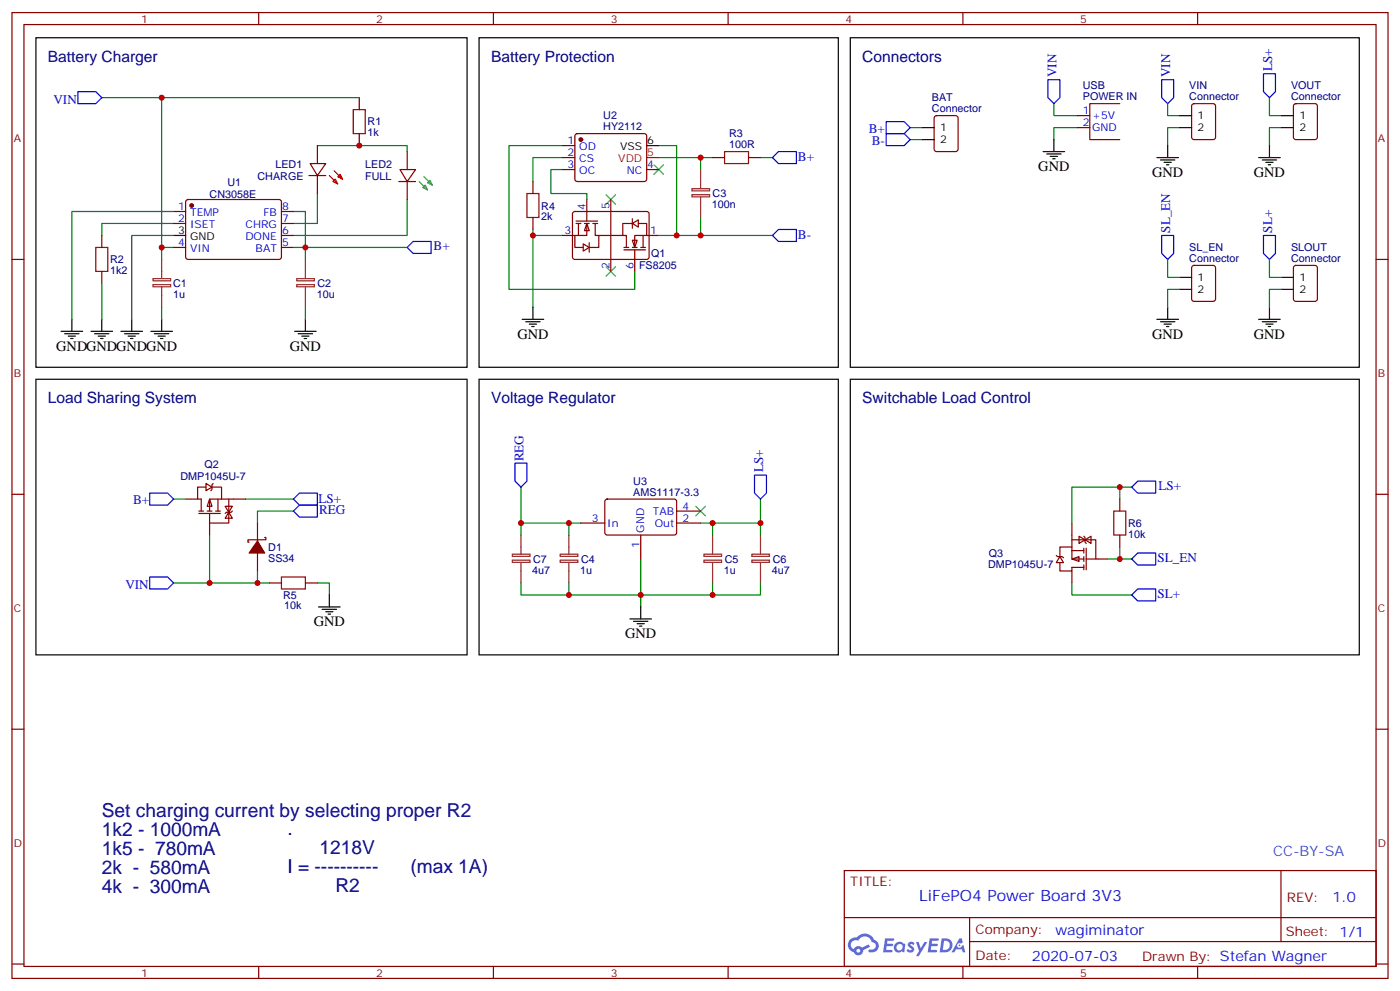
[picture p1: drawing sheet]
<svg xmlns="http://www.w3.org/2000/svg" width="412mm" height="292mm" viewBox="0 0 412 292" stroke-linecap="round" stroke-linejoin="round" font-family="sans-serif">
<g fill="none" stroke="#870000" stroke-width=".35">
<path d="M3.5 3.7h405.4v284.3h-405.4zM7.1 7.2h398.2v277.3h-398.2zM76.2 3.7v3.5M145.3 3.7v3.5M214.5 3.7v3.5M283.6 3.7v3.5M352.8 3.7v3.5M3.5 76.4h3.6M405.3 76.4h3.6M3.5 145.5h3.6M405.3 145.5h3.6M3.5 214.7h3.6"/>
<path d="M405.3 214.7h3.6M248.7 256.3h156.6v28.2h-156.6zM377.3 256.3v20.9M248.7 270.1h156.5M285.6 277.2h119.6M285.6 270.1v14.2M3.5 283.8h3.6M76.2 284.5v3.5M145.3 284.5v3.5M214.5 284.5v3.5M283.6 284.5v3.5M352.8 284.5v3.5"/>
<path d="M405.3 283.8h3.6"/>
</g>
<g fill="#5487ff">
<path d="M267.7 277.5a1.22 1.22 0 0 1 1.7 .2l-.4 .6a.47 .47 0 0 0-.3-.4 .47 .47 0 0 0-.5 .2l.1 .2a1.14 1.14 0 0 1 .8 1.8 1.14 1.14 0 0 1-1.9 0l-.2-.2 .5-.6 .7 .5a.29 .29 0 0 0 .3-.3 .29 .29 0 0 0-.2-.3 1.04 1.04 0 0 1-.6-1.7z"/>
<path d="M260.7 276.2h2.4l.3 .2-.2 .5-1.8 .1-.1 .8h1.5l.3 .4-.3 .4h-1.6l-.2 1.1h1.7l.2 .3-.2 .3-2.6 .1z"/>
<path d="M273.8 276.2h2.4l.3 .2-.1 .5-1.8 .1-.2 .8h1.6l.3 .4-.4 .4-1.6-.1-.1 1.1 1.7 .1 .2 .3-.2 .3-2.6 .1z"/>
<path d="M282.6 276.2h.7l.3 1.3-.6 .3a.69 .69 0 0 0-1 .3 .69 .69 0 0 0 .4 .9 .69 .69 0 0 0 .9-.6l.5-.2 .6 2.2h-.8l-.2-.9h-1.8l-.5 .9h-.8z"/>
<path d="M269.8 277.3h.8l.6 1.8 1.1-1.8h.9l-2.6 4.2h-.8l.9-1.5z"/>
<path d="M277.4 276.2l-.6 4.2h1.3a2.11 2.11 0 0 0 2.5-2.1 2.11 2.11 0 0 0-2.5-2.1zM278.1 277a1.39 1.39 0 0 1 1.7 1.4 1.39 1.39 0 0 1-1.8 1.2h-.3z"/>
<path d="M263.7 277.8a1.54 1.54 0 0 0-.1 2.2 1.54 1.54 0 0 0 2.2 .1l.6 .3 .3-2.3-.2-.3h-.4a1.49 1.49 0 0 0-2.4 0zM264 278.8a.94 .94 0 0 1 1.8 0 .94 .94 0 0 1-1.8 0z"/>
<path d="M250.4 276.6a2.18 2.18 0 0 0 1.1 3.7 1.44 1.44 0 0 0 1.6 .9 1.44 1.44 0 0 0 1.2-1.4l2-1.1-.5-.7-1.9 1a1.47 1.47 0 0 0-2.4 .4 1.39 1.39 0 0 1-.7-1.9 1.39 1.39 0 0 1 2-.5 2.12 2.12 0 0 1 2.2-1.3 2.12 2.12 0 0 1 1.9 1.7 1.14 1.14 0 0 1 1.1 1.4 1.14 1.14 0 0 1-1.7 .7 .43 .43 0 0 0-.5 .4 .43 .43 0 0 0 .4 .5 1.98 1.98 0 0 0 2.5-1.2 1.98 1.98 0 0 0-1.2-2.6 3.1 3.1 0 0 0-5.3-.6l-.9 .1zM252.3 279.9a.55 .55 0 0 1 1.1 0 .55 .55 0 0 1-1.1 0z"/>
<circle cx="282.6" cy="278.3" r=".26"/>
</g>
<path d="M75.8 171.6h3.6M93.5 171.6h3.5v3.6" fill="none" stroke="#008700" stroke-width=".35"/>
<path d="M75.8 154v5.3M78 158.2h.3v.7h-5.3v.7h.4M75.8 162.8v5.3" fill="none" stroke="#870000" stroke-width=".35"/>
<path d="M75.8 159.3l2.2 3.5h-4.6z" fill="#870000" stroke="#870000" stroke-width=".35"/>
<path d="M61.7 146.9l.7 2.1h-1.4z" fill="#fff" stroke="#870000" stroke-width=".35"/>
<g fill="none" stroke="#870000" stroke-width=".35">
<path d="M54.7 146.9h3.5M58.6 151.2h6.3M58.6 150.5h1.4M60.7 142.3l1.7 1.1-1.7 1.1zM60.7 143.4h-2.5v3.5h1.1v3.6M61 150.5h1.4M61.7 151.2v6.3M62.4 143.4h2.9v3.5M62.8 142.3l-.4 .4v1.4l-.3 .4M63.5 150.5h1.4M64.2 146.9v3.6M65.3 146.9h-3.6v3.6"/>
<path d="M65.3 146.9h7M66.3 149h2.1l-1 1.8zM67.4 150.8l1 1.8h-2.1zM67.4 146.9v7.1h-5.7M68.4 150.5l-.3 .3h-1.4l-.4 .4M79.4 171.6h3.5M90 171.6h3.5"/>
</g>
<path d="M44.1 145.2h5.3l1.8 1.7-1.8 1.8h-5.3zM86.4 146.9l1.8-1.7h5.3v3.5h-5.3zM44.1 169.9h5.3l1.8 1.7-1.8 1.8h-5.3z" fill="none" stroke="#00f" stroke-width=".35"/>
<path d="M82.9 169.9h7.1v3.5h-7.1z" fill="none" stroke="#a10000" stroke-width=".35"/>
<path d="M157 69.3h8.8M51.2 146.9h3.5M61.7 157.5v14.1M72.3 146.9h14.1M75.8 168.1v3.5h-24.6" fill="none" stroke="#008700" stroke-width=".35"/>
<path d="M93.8 178.7h6.4M94.9 179.4h4.2M97 175.2v3.5M96 180.1h2.1M96.7 180.8h.7" fill="none" stroke="#000" stroke-width=".35"/>
<path d="M178.5 57.3l2.8 2.8M181.3 57.3l-2.8 2.8M178.5 78.5l2.8 2.8M181.3 78.5l-2.8 2.8" fill="none" stroke="#3c3" stroke-width=".35"/>
<g fill="#fff" stroke="#870000" stroke-width=".35">
<path d="M186.3 70.7h1.4l-.7 2.1z"/>
<path d="M186.3 65.8l1.7-1.1v2.2z"/>
</g>
<path d="M179.9 76.4v3.5M183.8 73.6h6.3M183.8 72.8h1.4M186.3 65.8h-2.9v3.5h1.1v3.5M186.3 64.4v2.8M186.3 72.8h1.4M187 73.6v6.3M188 65.8h2.5v3.5h-3.5v3.5M188.7 72.8h1.4M189.4 69.3v3.5M190.5 69.3h3.5" fill="none" stroke="#870000" stroke-width=".35"/>
<g fill="#fff" stroke="#870000" stroke-width=".35">
<path d="M172.9 65.8l.7 2.1h-1.4z"/>
<path d="M171.8 71.8l1.8 1-1.8 1.1z"/>
</g>
<g fill="none" stroke="#870000" stroke-width=".35">
<path d="M105.8 28.8v3.5M105.8 39.3v3.6M169.6 39.5l.4-.2 20.1 .1 .4 .6-.1 13-.6 .4h-20l-.5-.7v-12.7zM275.4 34.2l.5-.2h5.6l.7 .5v9.4l-.4 .7h-5.9l-.7-.4v-9.5zM317.5 34h3.5M317.5 37.6h3.5M329.8 30.5h-8.8v10.6h8.8M351.2 30.7l.5-.2h5.7l.6 .4 .1 9.5-.5 .6-5.9 .1-.6-.5-.1-9.4zM381.2 30.7l.5-.2h5.6l.7 .4 .1 9.5-.5 .6-5.9 .1-.6-.5-.1-9.4zM54.9 58.9l.5-.2 27.1 .1 .4 .6-.1 16.5-.6 .5-27.1-.1-.4-.6v-16.3zM91 51.7h5M91.4 48.2h4.6l-2.5 3.5z"/>
<path d="M93.5 42.9v5.3M93.5 51.7v5.3M117.5 53.4h4.9M117.8 49.9h4.6l-2.5 3.5zM119.9 44.6v5.3M119.9 53.4v5.3M157 53.4v3.6M165.8 46.4h3.5M165.8 42.9h3.5M165.8 49.9h3.5M172.9 58.7v6.4M179.9 58.7v17.7"/>
<path d="M190.5 49.9h3.5M209.9 46.4h3.5M220.5 46.4h3.5M30 69.3v3.5M30 79.9v3.5M51.2 65.8h3.5M51.2 62.3h3.5M51.2 72.8h3.5M82.9 65.8h3.5M82.9 69.3h3.5M82.9 62.3h3.5M82.9 72.8h3.5"/>
<path d="M157 64v3.6M165.8 69.3h3.5M168.9 62.5l.4-.2h21.5l.4 .7-.1 12.9-.6 .5-21.4-.1-.5-.6v-12.7zM169.7 65.1h6.3M169.7 65.8h1.4M170.4 65.8v3.5M172.2 65.8h1.4M172.9 65.8v3.5h-3.6v3.5h2.5M173.6 71.4v2.9M174.6 65.8h1.4M175.3 65.8v3.5h1.1v3.5h-2.8M176.4 69.3h7"/>
<path d="M171.1 154h7.1M178.4 147.1l.5-.2 20 .1 .4 .6v9.5l-.7 .4-20-.1-.4-.6v-9.2zM188.7 157.5v7.1M199.3 154h7.1M199.3 150.5h7.1"/>
</g>
<g fill="none" stroke="#008700" stroke-width=".35">
<path d="M30 28.8h75.8M47.6 28.8v44h3.6M268.1 37.6h3.5M310.4 30.5v3.5h7.1M317.5 37.6h-7.1v3.5M344 30.5v3.5h3.5M347.5 37.6h-3.5v5.3M373.9 28.8v5.2h3.6M377.5 37.6h-3.6v5.3M93.5 57v8.8h-7.1M93.5 42.9h26.4v1.7M119.9 58.7v10.6h-33.5"/>
<path d="M165.8 42.9h-15.9v42.3h37.1v-5.3M165.8 46.4h-8.8v7M165.8 49.9h-3.5v7.1h10.6v1.7M194 42.9h5.3v26.4M194 46.4h15.9M206.4 46.4v3.5M224 46.4h3.5M268.1 41.1h3.5M47.6 72.8v3.6M51.2 65.8h-21.2v3.5M51.2 62.3h-30v31.7M51.2 69.3h-12.4v24.7"/>
<path d="M86.4 62.3h3.6v14.1M86.4 72.8h33.5M157 67.6v22.9M194 69.3h33.5M206.4 64v5.3M30 83.4v10.6M47.6 90.5v3.5M90 90.5v3.5M86.4 150.5h-10.6v3.5M153.5 143.4v10.6h17.6M153.5 154v3.5M167.6 154v3.5"/>
<path d="M209.9 154v3.5M224 146.9v7.1h-17.6M224 154v3.5M153.5 171.6v3.6h70.5v-3.6M167.6 171.6v3.6M188.7 164.6v14.1M209.9 171.6v3.6"/>
</g>
<path d="M22.9 27h5.3l1.8 1.8-1.8 1.7h-5.3zM261.1 39.3h5.2l1.8 1.8-1.8 1.8h-5.2zM261.1 35.8h5.2l1.8 1.8-1.8 1.7h-5.2zM308.7 23.5h3.5v5.3l-1.8 1.7-1.7-1.7zM342.2 23.5h3.5v5.3l-1.7 1.7-1.8-1.7zM372.2 21.7h3.5v5.3l-1.8 1.8-1.7-1.8zM227.5 46.4l1.8-1.8h5.3v3.6h-5.3zM119.9 72.8l1.8-1.7h5.3v3.5h-5.3zM227.5 69.3l1.8-1.7h5.3v3.5h-5.3zM151.7 136.3h3.5v5.3l-1.7 1.8-1.8-1.8zM222.2 139.9h3.6v5.3l-1.8 1.7-1.8-1.7zM86.4 150.5l1.8-1.8h5.3v3.5h-5.3z" fill="none" stroke="#00f" stroke-width=".35"/>
<g fill="none" stroke="#000" stroke-width=".35">
<path d="M10.6 11.1h127v97h-127zM141.1 11.1h105.8v97h-105.8zM271.6 37.6h3.6M347.5 34h3.5M347.5 37.6h3.5M377.5 34h3.5M377.5 37.6h3.5M190.5 42.9h3.5M271.6 41.1h3.6M307.3 44.6h6.3M308.3 45.3h4.3M309.4 46h2.1"/>
<path d="M310.1 46.7h.7M310.4 41.1v3.5M340.8 46.4h6.3M341.8 47.1h4.3M342.9 47.8h2.1M343.6 48.5h.7M344 42.9v3.5M370.8 46.4h6.3M371.8 47.1h4.3M372.9 47.8h2.1M373.6 48.5h.7M373.9 42.9v3.5"/>
<path d="M51.2 69.3h3.5M18 97.5h6.3M19 98.2h4.3M20.1 99h2.1M20.8 99.7h.7M21.2 94v3.5M26.8 97.5h6.4M27.9 98.2h4.2M28.9 99h2.1M29.6 99.7h.7M30 94v3.5M35.6 97.5h6.4"/>
<path d="M36.7 98.2h4.2M37.7 99h2.2M38.5 99.7h.7M38.8 94v3.5M44.4 97.5h6.4M45.5 98.2h4.2M46.6 99h2.1M47.3 99.7h.7M47.6 94v3.5M86.8 97.5h6.3M87.8 98.2h4.3M88.9 99h2.1"/>
<path d="M89.6 99.7h.7M90 94v3.5M153.8 94h6.4M154.9 94.7h4.2M155.9 95.4h2.1M156.6 96.1h.7M157 90.5v3.5M10.6 111.7h127v81.1h-127zM141.1 111.7h105.8v81.1h-105.8zM188.7 178.7v3.5M185.6 182.2h6.3M186.6 182.9h4.3"/>
<path d="M187.7 183.6h2.1M188.4 184.3h.7"/>
</g>
<path d="M104.1 32.3h3.5v7h-3.5zM155.2 57h3.5v7h-3.5zM213.4 44.6h7.1v3.6h-7.1zM28.2 72.8h3.5v7.1h-3.5z" fill="none" stroke="#a10000" stroke-width=".35"/>
<path d="M192.6 48.5l2.8 2.8M195.4 48.5l-2.8 2.8M205 149l2.8 2.9M207.8 149l-2.8 2.9" fill="none" stroke="#3c3" stroke-width=".35"/>
<g fill="none" stroke="#8c2424" stroke-width=".35">
<path d="M203.8 57.3h5.2v.7h-5.2zM203.8 55.6h5.2v.6h-5.2zM206.4 49.9v5.7M206.4 58v6M47.6 76.4v5.6M90 76.4v5.6M45.1 83.8h5.2v.6h-5.2zM45.1 82h5.2v.7h-5.2zM47.6 84.5v6M87.4 83.8h5.2v.6h-5.2zM87.4 82h5.2v.7h-5.2zM90 84.5v6"/>
<path d="M153.5 157.5v5.7M167.6 157.5v5.7M209.9 157.5v5.7M224 157.5v5.7M150.9 164.9h5.2v.7h-5.2zM150.9 163.2h5.2v.6h-5.2zM153.5 165.6v6M165 164.9h5.2v.7h-5.2zM165 163.2h5.2v.6h-5.2zM167.6 165.6v6M207.4 164.9h5.1v.7h-5.1zM207.4 163.2h5.1v.6h-5.1z"/>
<path d="M209.9 165.6v6M221.5 164.9h5.2v.7h-5.2zM221.5 163.2h5.2v.6h-5.2zM224 165.6v6"/>
</g>
<path d="M123.5 53.4l2.4 2.5M124.9 52l2.5 2.5M125.2 54.5l.7 1.4-1.4-.7zM125.9 53.8l.7-.7 .8 1.4z" fill="none" stroke="#690" stroke-width=".35"/>
<path d="M97 51.7l2.5 2.5M98.1 53.4l.7-.7 .7 1.5zM98.4 50.3l2.5 2.4M99.5 52l.7-.7 .7 1.4zM190.5 46.4h3.5" fill="none" stroke="#f00" stroke-width=".35"/>
<g fill="#870000" stroke="#870000" stroke-width=".35">
<circle cx="171.1" cy="41.1" r=".53"/>
<circle cx="56.4" cy="60.5" r=".53"/>
</g>
<path d="M315.7 164.6l2.2-.7v1.4z" fill="#fff" stroke="#870000" stroke-width=".35"/>
<g fill="none" stroke="#870000" stroke-width=".35">
<path d="M351.2 78.3l.5-.2h5.7l.6 .5 .1 9.4-.5 .7h-5.9l-.6-.4-.1-9.5zM381.2 78.3l.5-.2h5.6l.7 .5 .1 9.4-.5 .7h-5.9l-.6-.4-.1-9.5zM315.7 158.9h7.1v5.7M315.7 154v7M317.9 157.9l1.7 1-1.7 1.1zM319.3 157.9l.3 .3v1.4l.4 .4M319.6 158.9l1.8-1v2.1zM329.8 146.9v3.6M329.8 157.5v3.5M311.1 163.5l.4 .4h1.4l.4 .3M312.2 163.9l1.1 1.7h-2.2zM312.2 165.6v2.5h3.5v-1.1h3.6"/>
<path d="M315.7 161h-3.5v2.9M315.7 161v3.6h3.6M315.7 162.1h3.6M315.7 168.1v3.5M319.3 161.4v1.4M319.3 163.9v1.4M319.3 166.3v1.4M320 161.4v6.3M320 164.6h6.3"/>
</g>
<path d="M342.2 69.3h3.5v5.3l-1.7 1.8-1.8-1.8zM372.2 69.3h3.5v5.3l-1.8 1.8-1.7-1.8zM333.4 143.4l1.7-1.8h5.3v3.6h-5.3zM333.4 164.6l1.7-1.8h5.3v3.5h-5.3zM333.4 175.2l1.7-1.8h5.3v3.5h-5.3z" fill="none" stroke="#00f" stroke-width=".35"/>
<path d="M328.1 150.5h3.5v7h-3.5z" fill="none" stroke="#a10000" stroke-width=".35"/>
<path d="M344 76.4v5.3h3.5M373.9 76.4v5.3h3.6M347.5 85.2h-3.5v5.3M377.5 85.2h-3.6v5.3M329.8 143.4v3.5M333.4 143.4h-17.7v10.6M315.7 171.6v3.6h17.7M326.3 164.6h7.1M329.8 161v3.6" fill="none" stroke="#008700" stroke-width=".35"/>
<g fill="none" stroke="#000" stroke-width=".35">
<path d="M340.8 94h6.3M341.8 94.7h4.3M342.9 95.4h2.1M343.6 96.1h.7M344 90.5v3.5M347.5 81.7h3.5M347.5 85.2h3.5M370.8 94h6.3M371.8 94.7h4.3M372.9 95.4h2.1M373.6 96.1h.7M373.9 90.5v3.5"/>
<path d="M377.5 81.7h3.5M377.5 85.2h3.5M250.5 111.7h149.9v81.1h-149.9z"/>
</g>
<g fill="#c00">
<circle cx="75.8" cy="171.6" r=".88"/>
<circle cx="199.3" cy="69.3" r=".88"/>
<circle cx="105.8" cy="42.9" r=".88"/>
<circle cx="206.4" cy="46.4" r=".88"/>
<circle cx="47.6" cy="72.8" r=".88"/>
<circle cx="206.4" cy="69.3" r=".88"/>
<circle cx="90" cy="72.8" r=".88"/>
<circle cx="47.6" cy="28.8" r=".88"/>
<circle cx="157" cy="69.3" r=".88"/>
<circle cx="224" cy="154" r=".88"/>
<circle cx="167.6" cy="154" r=".88"/>
<circle cx="167.6" cy="175.2" r=".88"/>
<circle cx="188.7" cy="175.2" r=".88"/>
<circle cx="209.9" cy="175.2" r=".88"/>
<circle cx="153.5" cy="154" r=".88"/>
<circle cx="209.9" cy="154" r=".88"/>
<circle cx="61.7" cy="171.6" r=".88"/>
<circle cx="329.8" cy="143.4" r=".88"/>
<circle cx="329.8" cy="164.6" r=".88"/>
</g>
<path d="M250.5 11.1h149.9v97h-149.9z" fill="none" stroke="#000" stroke-width=".35"/>
<g font-size="5.6" fill="#000080">
<text x="30" y="240.4">Set charging current by selecting proper R2</text>
<text x="84.7" y="245.7">.</text>
<text x="30" y="246.1">1k2 - 1000mA</text>
<text x="30" y="251.7">1k5 - 780mA</text>
<text x="94.1" y="251.4">1218V</text>
<text x="30" y="257.4">2k - 580mA</text>
<text x="84.7" y="257">I = ----------</text>
<text x="120.9" y="257">(max 1A)</text>
<text x="30" y="263">4k - 300mA</text>
<text x="98.8" y="262.6">R2</text>
</g>
<g font-size="4.6" fill="#000080">
<text x="14.1" y="18.2">Battery Charger</text>
<text x="144.6" y="18.2">Battery Protection</text>
<text x="254" y="18.2">Connectors</text>
<text x="14.1" y="118.7">Load Sharing System</text>
<text x="144.6" y="118.7">Voltage Regulator</text>
<text x="254" y="118.7">Switchable Load Control</text>
</g>
<text font-size="4.6" fill="#00f" x="270.8" y="265.3">LiFePO4 Power Board 3V3</text>
<g font-size="4.2">
<text x="305.9" y="50.3">GND</text>
<text x="339.4" y="52">GND</text>
<text x="369.4" y="52">GND</text>
<text x="152.4" y="99.7">GND</text>
<text x="339.4" y="99.7">GND</text>
<text x="369.4" y="99.7">GND</text>
<text x="16.6" y="103.2">GNDGNDGNDGND</text>
<text x="85.4" y="103.2">GND</text>
<text x="92.4" y="184.3">GND</text>
<text x="184.1" y="187.9">GND</text>
</g>
<text font-size="4.2" fill="#0099b0" x="375" y="252.1">CC-BY-SA</text>
<g font-size="4.2" fill="#00f">
<text x="392.5" y="265.6">1.0</text>
<text x="310.9" y="275.1">wagiminator</text>
<text x="304" y="282.9">2020-07-03</text>
</g>
<g font-size="3.9" fill="#00f">
<text x="311.2" y="22.7" transform="rotate(-90 311.2 22.7)">VIN</text>
<text x="344.7" y="22.7" transform="rotate(-90 344.7 22.7)">VIN</text>
<text x="374.7" y="20.9" transform="rotate(-90 374.7 20.9)">LS+</text>
<text x="15.8" y="30.5">VIN</text>
<text x="255.9" y="39.1">B+</text>
<text x="235" y="47.3">B+</text>
<text x="256.8" y="42.7">B-</text>
<text x="235" y="70.2">B-</text>
<text x="344.7" y="68.5" transform="rotate(-90 344.7 68.5)">SL_EN</text>
<text x="374.7" y="68.5" transform="rotate(-90 374.7 68.5)">SL+</text>
<text x="127.7" y="73.6">B+</text>
<text x="154.2" y="135.8" transform="rotate(-90 154.2 135.8)">REG</text>
<text x="224.8" y="139.1" transform="rotate(-90 224.8 139.1)">LS+</text>
<text x="39.2" y="148.2">B+</text>
<text x="93.9" y="148.2">LS+</text>
<text x="341.2" y="144.2">LS+</text>
<text x="94" y="151.2">REG</text>
<text x="340.9" y="165.3">SL_EN</text>
<text x="36.9" y="173.3">VIN</text>
<text x="340.9" y="175.9">SL+</text>
</g>
<g font-size="3.9" fill="#800">
<text x="250.5" y="260.9">TITLE:</text>
<text x="379.1" y="265.6">REV:</text>
<text x="287.4" y="275.1">Company:</text>
<text x="378.7" y="275.7">Sheet: 1/1</text>
<text x="287.4" y="282.8">Date:</text>
<text x="336.4" y="282.8">Drawn By: Stefan Wagner</text>
</g>
<g font-size="3.2" fill="#800">
<text x="41.6" y="6.7">1</text>
<text x="110.8" y="6.7">2</text>
<text x="179.9" y="6.7">3</text>
<text x="249.1" y="6.7">4</text>
<text x="318.2" y="6.7">5</text>
<text x="4.1" y="41.8">A</text>
<text x="405.9" y="41.8">A</text>
<text x="4.1" y="110.9">B</text>
<text x="405.9" y="110.9">B</text>
<text x="4.1" y="180.1">C</text>
<text x="405.9" y="180.1">C</text>
<text x="4.1" y="249.2">D</text>
<text x="405.9" y="249.2">D</text>
<text x="41.6" y="287.5">1</text>
<text x="110.8" y="287.5">2</text>
<text x="179.9" y="287.5">3</text>
<text x="249.1" y="287.5">4</text>
<text x="318.2" y="287.5">5</text>
</g>
<g font-size="3.2" fill="#000080">
<text x="274.5" y="29.8">BAT</text>
<text x="319" y="29.5">POWER IN</text>
<text x="319" y="26.3">USB</text>
<text x="350.3" y="29.5">Connector</text>
<text x="350.3" y="26.2">VIN</text>
<text x="380.3" y="29.5">Connector</text>
<text x="380.3" y="26.2">VOUT</text>
<text x="177.7" y="35.1">U2</text>
<text x="274.5" y="33">Connector</text>
<text x="108.3" y="40.2">1k</text>
<text x="108.3" y="36.9">R1</text>
<text x="177.7" y="38.3">HY2112</text>
<text x="214.8" y="40.4">R3</text>
<text x="214.8" y="43.6">100R</text>
<text x="75.8" y="52.9">CHARGE</text>
<text x="81.1" y="49.4">LED1</text>
<text x="107.6" y="52.9">FULL</text>
<text x="107.6" y="49.4">LED2</text>
<text x="61.7" y="58.2">CN3058E</text>
<text x="67" y="54.7">U1</text>
<text x="209.9" y="58.1">C3</text>
<text x="159.5" y="64.8">2k</text>
<text x="159.5" y="61.7">R4</text>
<text x="209.7" y="61.3">100n</text>
<text x="32.5" y="77.5">R2</text>
<text x="191.8" y="75.7">Q1</text>
<text x="350.3" y="77.1">Connector</text>
<text x="350.3" y="73.9">SL_EN</text>
<text x="380.3" y="77.1">Connector</text>
<text x="380.3" y="73.9">SLOUT</text>
<text x="32.5" y="80.7">1k2</text>
<text x="188.3" y="79.3">FS8205</text>
<text x="51" y="87.7">1u</text>
<text x="51" y="84.6">C1</text>
<text x="93.3" y="87.8">10u</text>
<text x="93.5" y="84.6">C2</text>
<text x="60.2" y="137.9">Q2</text>
<text x="53.2" y="141.4">DMP1045U-7</text>
<text x="186.5" y="142.6">U3</text>
<text x="186.5" y="145.9">AMS1117-3.3</text>
<text x="332.3" y="155.1">R6</text>
<text x="332.3" y="158.3">10k</text>
<text x="79" y="165.3">SS34</text>
<text x="79" y="162.2">D1</text>
<text x="157.1" y="165.7">C7</text>
<text x="171.2" y="165.7">C4</text>
<text x="213.5" y="165.7">C5</text>
<text x="227.6" y="165.7">C6</text>
<text x="291" y="167.2">DMP1045U-7</text>
<text x="291.3" y="163.9">Q3</text>
<text x="156.8" y="168.9">4u7</text>
<text x="170.9" y="168.9">1u</text>
<text x="213.2" y="168.9">1u</text>
<text x="227.4" y="168.9">4u7</text>
<text x="83.4" y="176.3">R5</text>
<text x="83.7" y="179.2">10k</text>
</g>
<g font-size="3.2" fill="#00f">
<text x="319" y="33.7">1</text>
<text x="321.7" y="35.1">+5V</text>
<text x="319" y="37.2">2</text>
<text x="321.7" y="38.6">GND</text>
<text x="167.1" y="42.5">1</text>
<text x="167.1" y="46">2</text>
<text x="170.6" y="44.3">OD</text>
<text x="170.6" y="47.8">CS</text>
<text x="167.1" y="49.6">3</text>
<text x="170.6" y="51.3">OC</text>
<text x="184.6" y="51.3">NC</text>
<text x="190.7" y="49.6">4</text>
<text x="52.5" y="61.9">1</text>
<text x="52.5" y="65.4">2</text>
<text x="56" y="63.7">TEMP</text>
<text x="77.6" y="63.7">FB</text>
<text x="83.1" y="65.4">7</text>
<text x="83.1" y="61.9">8</text>
<text x="172.5" y="61.9" transform="rotate(-90 172.5 61.9)">4</text>
<text x="179.6" y="61.6" transform="rotate(-90 179.6 61.6)">5</text>
<text x="56" y="67.2">ISET</text>
<text x="72.3" y="70.7">DONE</text>
<text x="72.3" y="67.2">CHRG</text>
<text x="83.1" y="69">6</text>
<text x="166.3" y="69">3</text>
<text x="191.6" y="69">1</text>
<text x="52.5" y="72.5">4</text>
<text x="56" y="74.3">VIN</text>
<text x="75.3" y="74.3">BAT</text>
<text x="83.1" y="72.5">5</text>
<text x="179.6" y="79.1" transform="rotate(-90 179.6 79.1)">2</text>
<text x="186.6" y="79.1" transform="rotate(-90 186.6 79.1)">6</text>
<text x="174.4" y="153.6">3</text>
<text x="178.9" y="155">In</text>
<text x="192.3" y="151.5">TAB</text>
<text x="192.9" y="155">Out</text>
<text x="201.1" y="153.6">2</text>
<text x="201.1" y="150.1">4</text>
<text x="188.4" y="161.3" transform="rotate(-90 188.4 161.3)">1</text>
<text x="189.8" y="156.8" transform="rotate(-90 189.8 156.8)">GND</text>
</g>
<g font-size="3.2">
<text x="352.8" y="35.1">1</text>
<text x="382.8" y="35.1">1</text>
<text x="276.9" y="38.6">1</text>
<text x="352.8" y="38.6">2</text>
<text x="382.8" y="38.6">2</text>
<text x="182.7" y="44.3">VSS</text>
<text x="190.7" y="42.5">6</text>
<text x="276.9" y="42.2">2</text>
<text x="52.5" y="69">3</text>
<text x="56" y="70.7">GND</text>
<text x="352.8" y="82.7">1</text>
<text x="382.8" y="82.7">1</text>
<text x="352.8" y="86.3">2</text>
<text x="382.8" y="86.3">2</text>
</g>
<g font-size="3.2" fill="#f00">
<text x="182.1" y="47.8">VDD</text>
<text x="190.7" y="46">5</text>
</g>
</svg>
